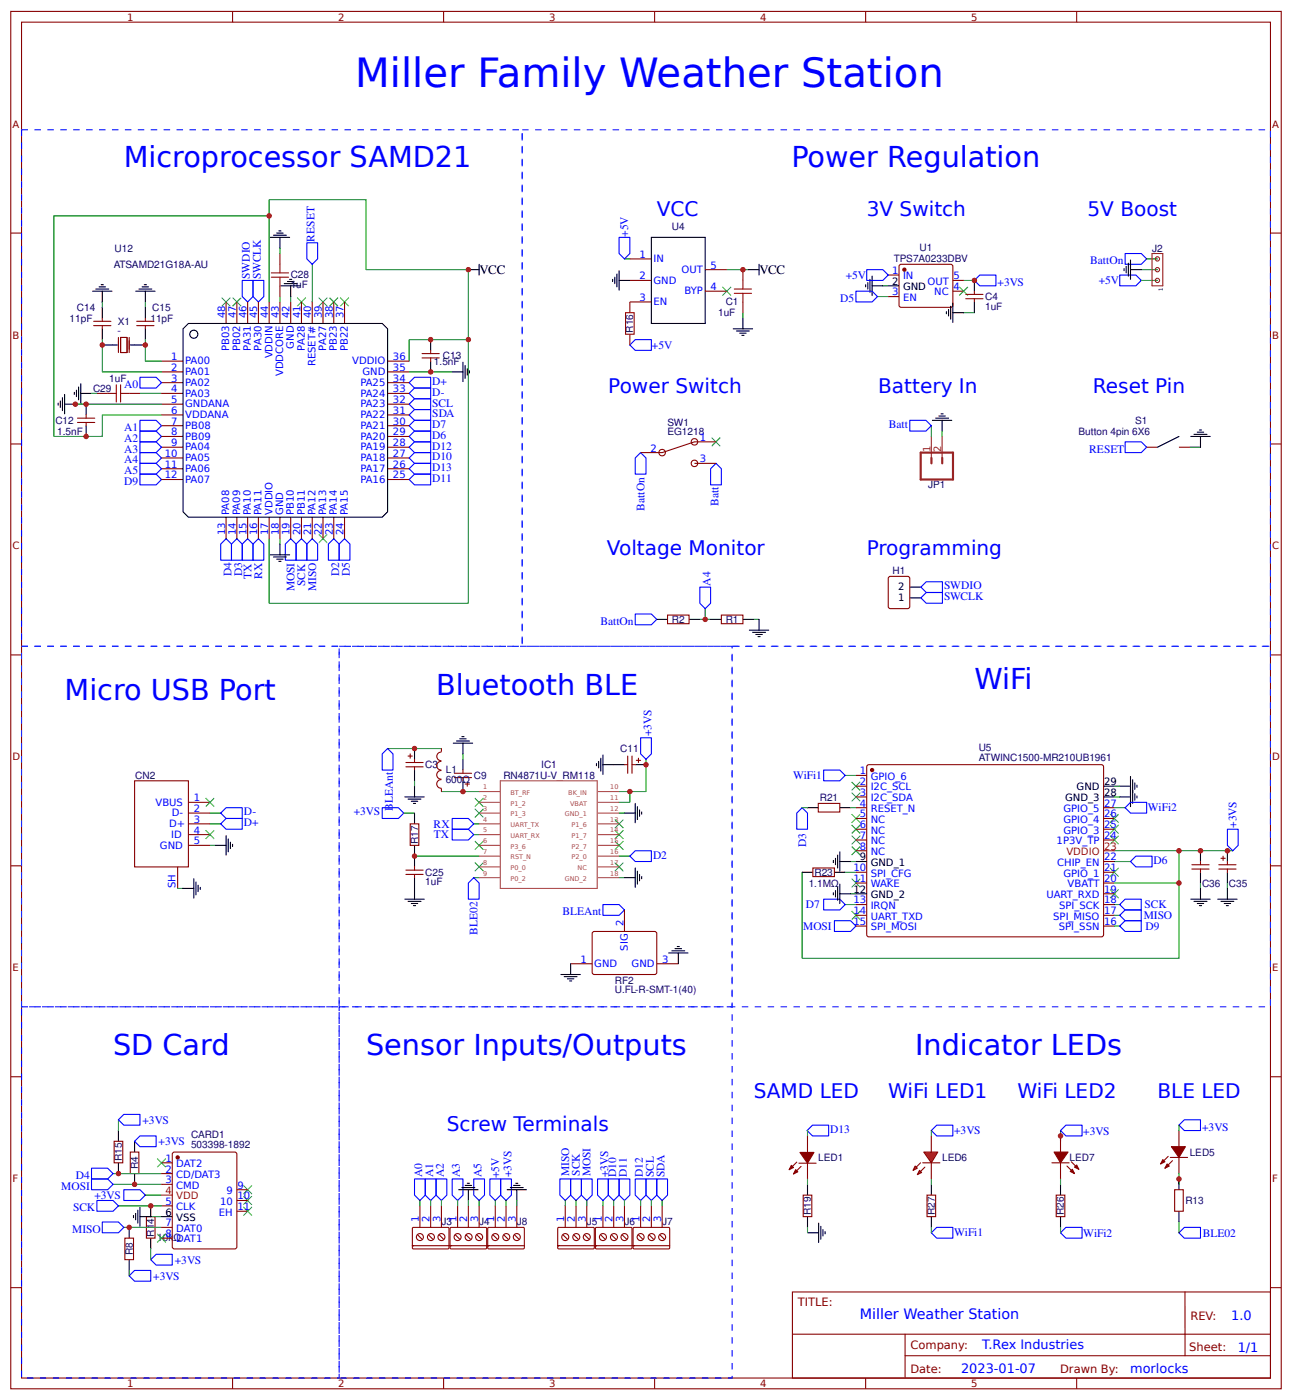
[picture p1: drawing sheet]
<svg xmlns="http://www.w3.org/2000/svg" width="317mm" height="344mm" viewBox="0 0 317 344" stroke-linecap="round" stroke-linejoin="round" font-family="sans-serif">
<g fill="none" stroke="#800" stroke-width=".26">
<path d="M2.6 2.8h312.3v338.7h-312.3zM5.3 5.5h306.9v333.3h-306.9zM57.1 2.8v2.7M109 2.8v2.7M160.9 2.8v2.7M212.7 2.8v2.7M264.6 2.8v2.7M2.6 57.3h2.7M312.2 57.3h2.7M23 79h4.3M25.1 78.2v.8M33.6 79h4.2"/>
<path d="M35.7 78.2v.8M55.6 74.2v5.3M58.2 74.2v5.3M60.9 74.2v5.3M63.5 74.2v5.3M66.1 74.2v5.3M68.8 62.3v2.7M68.8 70.3v2.6M68.8 74.2v5.3M71.4 74.2v5.3M74.1 74.2v5.3M76.7 74.2v5.3"/>
<path d="M79.4 74.2v5.3M82 74.2v5.3M84.7 74.2v5.3M154.8 63.7h5.3M154.8 69h5.3M160.1 74.2h-5.3v2.7M173.3 71.6h5.3M173.3 66.3h5.3M182.6 66.3v2.7M182.6 74.2v2.7M218.3 67.6h2.6M218.3 72.9h2.6"/>
<path d="M221 65.2l.5-.2 12.4 .1 .3 .4-.1 9.8-.5 .3-12.4-.1-.3-.5zM234.2 69h2.6M234.2 71.6h2.6M237.3 73.4h4.3M237.3 72.4h4.3M239.4 71.6v.8M239.4 73.4v.8M23 80.1h4.3M23.8 96.7h2.7M25.1 80.1v.8M29.1 83v3.7M29.6 83h1.6v3.7h-1.6z"/>
<path d="M31.7 83v3.7M31.7 96.7h2.7M33.6 80.1h4.2M35.7 80.1v.8M39.7 96.7h5.3M39.7 99.4h5.3M39.7 94.1h5.3M39.7 91.4h5.3M39.7 88.8h5.3M95.2 96.7h5.3M95.2 99.4h5.3M95.2 94.1h5.3"/>
<path d="M95.2 91.4h5.3M95.2 88.8h5.3M103.7 88h4.2M103.7 86.9h4.2M105.8 86.1v.8M105.8 88v.8M154.8 82.2v2.6M2.6 109.2h2.7M19 103.9h4.3M19 102.8h4.3M21.2 102v.8M21.2 103.9v.8"/>
<path d="M39.7 110h5.3M39.7 117.9h5.3M39.7 115.3h5.3M39.7 112.6h5.3M39.7 107.3h5.3M39.7 104.7h5.3M39.7 102h5.3M95.2 110h5.3M95.2 117.9h5.3M95.2 115.3h5.3M95.2 112.6h5.3M95.2 107.3h5.3"/>
<path d="M95.2 104.7h5.3M95.2 102h5.3M170.7 113.9h5.2M175.9 108.6h-5.2l-8 2.7h-5.3M281.8 110h2.6M289.7 110h2.7M312.2 109.2h2.7M55.6 127.2v5.3M58.2 127.2v5.3M60.9 127.2v5.3M63.5 127.2v5.3M66.1 127.2v5.3"/>
<path d="M68.8 127.2v5.3M71.4 127.2v5.3M74.1 127.2v5.3M76.7 127.2v5.3M79.4 127.2v5.3M82 127.2v5.3M84.7 127.2v5.3M218.4 142l.4-.3h4.2l.5 .3 .1 7.1-.3 .5h-4.5l-.4-.2zM2.6 161h2.7M312.2 161h2.7M33.1 192h13.2v21.1h-13.2zM46.3 197.3h5.3"/>
<path d="M46.3 199.9h5.3M99.7 187.5h4.3M99.7 188.5h4.3M100.3 185.9h1M100.8 185.4v1M101.9 186.7v.8M101.9 188.5v.8M111.7 191.2h4.2M111.7 190.1h4.2M113.8 189.3v.8M113.8 191.2v.8M114.3 192.8h1.1"/>
<path d="M114.8 192.2v1.1M153.5 188h.8M154.3 185.9v4.2M155.3 185.9v4.2M155.3 188h.8M156.4 187h1M156.9 186.4v1.1M201.1 197.5h5.3v2.2h-5.3zM210.3 190.7h2.7M210.3 193.3h2.7M210.3 196h2.7M210.3 198.6h2.7"/>
<path d="M213.3 188.1h57.6l.3 .4-.1 41.6-.4 .2h-57.4l-.3-.5v-41.3zM271.2 198.6h2.6M2.6 212.9h2.7M43.7 213.1v5.3M46.3 207.9h5.3M46.3 202.6h5.3M46.3 205.2h5.3M99.7 215h4.3M99.7 213.9h4.3M100.8 202.6h2.1v5.3h-2.1zM101.9 213.1v.8M101.9 215v.8"/>
<path d="M199.8 213.4h5.3v2.1h-5.3zM210.3 201.2h2.7M210.3 203.9h2.7M210.3 206.5h2.7M210.3 209.2h2.7M210.3 214.5h2.7M210.3 217.1h2.7M271.2 201.2h2.6M271.2 203.9h2.6M271.2 206.5h2.6M271.2 214.5h2.6M271.2 217.1h2.6"/>
<path d="M271.2 219.8h2.6M271.2 211.8h2.6M292.9 213.7h4.2M292.9 212.6h4.2M295 211.8v.8M295 213.7v.8M299.5 213.7h4.2M299.5 212.6h4.2M300 211h1.1M300.6 210.5v1.1M301.6 211.8v.8M301.6 213.7v.8"/>
<path d="M312.2 212.9h2.7M140.2 237h5.3M145.8 229.1h15.3l.3 .5-.1 9.7-.4 .3-15.1-.1-.3-.4v-9.5zM153.5 223.7v5.3M161.4 237h5.3M210.3 222.4h2.7M210.3 225.1h2.7M210.3 227.7h2.7M271.2 222.4h2.6M271.2 225.1h2.6M271.2 227.7h2.6M2.6 264.7h2.7"/>
<path d="M198.4 279.3v4M312.2 264.7h2.7M28 280.6h2.2v5.3h-2.2zM32 283.3h2.1v5.3h-2.1zM36 299.1h2.1v5.3h-2.1zM39.7 285.9h2.6M39.7 288.6h2.6M39.7 291.2h2.6M39.7 296.5h2.6M42.6 283.3h15.1l.4 .2 .1 23-.3 .5-15 .1-.5-.3-.1-23zM58.2 292.5h2.7M58.2 295.2h2.7"/>
<path d="M58.2 297.8h2.7M103.2 296.5v5.3M105.8 296.5v5.3M108.5 296.5v5.3M112.4 296.5v5.3M115.1 296.5v5.3M117.7 296.5v5.3M121.7 296.5v5.3M124.4 296.5v5.3M127 296.5v5.3M138.9 296.5v5.3M141.6 296.5v5.3"/>
<path d="M144.2 296.5v5.3M148.2 296.5v5.3M150.8 296.5v5.3M153.5 296.5v5.3M157.4 296.5v5.3M160.1 296.5v5.3M162.7 296.5v5.3M195.8 285.7l-1.9 1.9M196.3 286h4.3M196.8 286.8l-1.8 1.8M197.4 293.8h2.1v5.3h-2.1zM198.4 285.9v4"/>
<path d="M2.6 316.6h2.7M30.7 304.4h2.1v5.3h-2.1zM39.7 301.8h2.6M39.7 304.4h2.6M101.3 306.3h9M101.4 301.9l.2-.1h8.6l.1 .2v4.9l-.2 .2-8.6-.1-.2-.2zM102.7 303.6l1 1.1M105.3 303.6l1.1 1.1M107.9 303.6l1.1 1.1M110.6 306.3h9M110.7 301.8h8.8l.1 .2v4.9l-.3 .2-8.6-.1-.1-.2v-4.8zM111.9 303.6l1.1 1.1"/>
<path d="M114.6 303.6l1 1.1M117.2 303.6l1.1 1.1M119.9 306.3h9M119.9 301.9l.2-.1h8.6l.2 .2-.1 4.9-.2 .2-8.6-.1-.1-.2zM121.2 303.6l1 1.1M123.8 303.6l1.1 1.1M126.5 303.6l1 1.1M137.1 306.3h8.9M137.1 301.9l.2-.1h8.6l.1 .2v4.9l-.2 .2-8.6-.1-.1-.2zM138.4 303.6l1 1.1M141 303.6l1.1 1.1M143.7 303.6l1 1.1"/>
<path d="M146.3 306.3h9M146.4 301.8h8.8l.1 .2v4.9l-.3 .2-8.6-.1-.1-.2v-4.8zM147.6 303.6l1.1 1.1M150.3 303.6l1 1.1M152.9 303.6l1.1 1.1M155.6 306.3h9M155.6 301.9l.2-.1h8.6l.2 .2-.1 4.9-.2 .2-8.6-.1-.1-.2zM156.9 303.6l1.1 1.1M159.5 303.6l1.1 1.1M162.2 303.6l1 1.1M194.7 317.7h117.5v21.1h-117.5zM291.2 317.7v15.6"/>
<path d="M312.2 316.6h2.7M57.1 338.8v2.7M109 338.8v2.7M160.9 338.8v2.7M194.8 328h117.3M212.7 338.8v2.7M222.4 333.3h89.7M222.4 328v10.6M264.6 338.8v2.7"/>
<circle cx="162.7" cy="111.3" r=".8"/>
<circle cx="170.7" cy="113.9" r=".8"/>
<circle cx="170.7" cy="108.6" r=".8"/>
<circle cx="103.2" cy="304.2" r=".86"/>
<circle cx="105.9" cy="304.2" r=".86"/>
<circle cx="108.5" cy="304.2" r=".86"/>
<circle cx="112.4" cy="304.2" r=".86"/>
<circle cx="115.2" cy="304.2" r=".86"/>
<circle cx="117.7" cy="304.2" r=".86"/>
<circle cx="121.7" cy="304.2" r=".86"/>
<circle cx="124.4" cy="304.2" r=".86"/>
<circle cx="127" cy="304.2" r=".86"/>
<circle cx="138.9" cy="304.2" r=".86"/>
<circle cx="141.6" cy="304.2" r=".86"/>
<circle cx="144.2" cy="304.2" r=".86"/>
<circle cx="148.2" cy="304.2" r=".86"/>
<circle cx="150.9" cy="304.2" r=".86"/>
<circle cx="153.5" cy="304.2" r=".86"/>
<circle cx="157.4" cy="304.2" r=".86"/>
<circle cx="160.1" cy="304.2" r=".86"/>
<circle cx="162.7" cy="304.2" r=".86"/>
</g>
<g fill="none" stroke="#080" stroke-width=".26">
<path d="M66.1 53.1h-52.9v54.2h11.9v-5.3h14.6M25.1 74.2v1.4M35.7 74.2v1.4M66.1 74.2v-25.1h23.9v17.2h25.1v82h-49v-15.8M68.8 61v1.3M68.8 72.9v1.3M71.4 72.9v1.3M76.7 65v9.2M153.5 63.7h1.3M178.6 66.3h5.3M182.6 76.9v1.3M215.6 72.9h2.7"/>
<path d="M217 70.3h1.3M236.8 76.9h2.6M236.8 69h2.6M280.5 66.3h3.9M280.5 69h3.9M281.8 63.7h2.6M18.5 99.4h21.2M22.5 96.7h1.3M25.1 83.5v7.9h14.6M34.4 96.7h5.3M35.7 83.5v5.3h4M100.5 91.4h10.6"/>
<path d="M115.1 83.5h-14.6v5.3M228.9 104.7v2.6M231.5 106v1.3M292.4 110h2.6M68.8 132.5v1.3M172 152.3h2.6M173.3 149.6v2.7M185.2 152.3h1.3M51.6 199.9h2.6M95.2 184h13.3M99.2 199.9h2.7M101.9 192v1.3"/>
<path d="M108.5 194.6h9.2M113.8 185.4v1.3M152.1 194.6h2.7v2.7h-2.7M152.1 199.9h1.4M158.7 186.7v7.9h-3.9M197.1 198.6h1.3M207.7 190.7h2.6M209 198.6h1.3M273.8 196h1.4M273.8 193.3h1.4M273.8 198.6h2.7M43.7 218.4h1.3"/>
<path d="M51.6 207.9h1.3M51.6 202.6h2.6M101.9 210.5h15.8M116.4 202.6h1.3M116.4 215.8h1.3M116.4 205.2h1.3M152.1 215.8h1.4M152.1 210.5h2.7M207.7 214.5h2.6M209 219.8h1.3M209 211.8h1.3M273.8 209.2h15.9v26.4h-92.6v-21.1"/>
<path d="M273.8 217.1h15.9M273.8 211.8h4M289.7 209.2h13.2M295 217.1v1.3M301.6 217.1v1.3M207.7 222.4h2.6M273.8 222.4h1.4M273.8 225.1h1.4M273.8 227.7h1.4M29.1 275.3v2.7M27.8 288.6h11.9M27.8 291.2h11.9"/>
<path d="M29.1 296.5h10.6M35.7 293.8h4M37 299.1h2.7M103.2 295.2v1.3M105.8 295.2v1.3M108.5 295.2v1.3M112.4 295.2v1.3M115.1 295.2v1.3M117.7 295.2v1.3M121.7 295.2v1.3M124.4 295.2v1.3M127 295.2v1.3"/>
<path d="M138.9 295.2v1.3M141.6 295.2v1.3M144.2 295.2v1.3M148.2 295.2v1.3M150.8 295.2v1.3M153.5 295.2v1.3M157.4 295.2v1.3M160.1 295.2v1.3M162.7 295.2v1.3M30.4 301.8h9.3M31.7 312.4v1.3M37 307.1v2.6"/>
</g>
<g fill="none" stroke="#000" stroke-width=".26">
<path d="M66.4 58.4h4.8M67.2 57.8h3.2M68 57.3h1.6M68.5 56.8h.6M68.8 58.4v2.6M160.1 58.4h13.2v21.1h-13.2zM22.8 71.6h4.7M23.5 71.1h3.2M24.3 70.5h1.6M24.9 70h.5M25.1 71.6v2.6M25.1 75.6v2.6"/>
<path d="M33.3 71.6h4.8M34.1 71.1h3.2M34.9 70.5h1.6M35.5 70h.5M35.7 71.6v2.6M35.7 75.6v2.6M46.3 79.5h47.6l1.3 1.4v44.9l-1.3 1.4h-47.6l-1.3-1.4v-44.9zM69.1 70.3h4.7M69.8 69.7h3.2M70.6 69.2h1.6M71.2 68.7h.5M71.4 70.3v2.6"/>
<path d="M115.1 66.3h2.6M117.7 65v2.6M150.5 68.7v.5M151.1 68.2v1.5M151.6 67.4v3.1M152.1 69h2.7M152.1 66.6v4.7M182.6 78.2v2.7M183.9 66.3h2.6M186.5 65v2.6M212.7 70v.5M213.3 69.5v1.6"/>
<path d="M213.8 68.7v3.2M214.3 70.3h2.7M214.3 67.9v4.8M218.3 70.3h2.6M232.6 76.6v.6M233.1 76.1v1.6M233.6 75.3v3.2M234.2 76.9h2.6M234.2 74.5v4.8M239.4 69v2.6M239.4 74.2v2.7M276.2 66v.6"/>
<path d="M276.8 65.5v1.6M277.3 64.7v3.2M277.8 66.3h2.7M277.8 63.9v4.8M14.3 99.1v.5M14.8 98.6v1.6M15.3 97.8v3.2M15.9 99.4h2.6M15.9 97v4.8M18.3 96.5v.5M18.8 95.9v1.6M19.3 95.1v3.2"/>
<path d="M19.8 96.7h2.7M19.8 94.4v4.7M21.2 99.4v2.6M25.1 80.9v2.6M25.1 84.8h3.7M32 84.8h3.7M35.7 80.9v2.6M105.8 83.5v2.6M105.8 88.8v2.6M111.1 91.4h2.7M113.8 89.1v4.7M114.3 89.9v3.1"/>
<path d="M114.8 90.6v1.6M115.4 91.2v.5M180.2 80.9h4.7M181 81.4h3.1M181.8 81.9h1.6M182.3 82.4h.5M21.2 104.7v2.6M229.1 103.3h4.8M229.9 102.8h3.2M230.7 102.3h1.6M231.2 101.8h.6M231.5 103.3v2.7"/>
<path d="M289.7 107.3l-5.3 2.7M292.6 107.3h4.8M293.4 106.8h3.2M294.2 106.3h1.6M294.7 105.7h.6M295 107.3v2.7M66.4 136.4h4.8M67.2 136.9h3.2M68 137.5h1.6M68.5 138h.6M68.8 133.8v2.6M184.1 154.9h4.8"/>
<path d="M184.9 155.5h3.2M185.7 156h1.6M186.3 156.5h.5M186.5 152.3v2.6M223.6 147h2.6M223.6 144.4h2.6M99.5 196h4.7M100.3 196.5h3.2M101.1 197h1.6M101.6 197.5h.5M101.9 184v2.7M101.9 189.3v2.7"/>
<path d="M101.9 193.3v2.7M101.9 199.9v2.7M111.4 182.7h4.8M112.2 182.2h3.2M113 181.7h1.6M113.5 181.1h.5M113.8 182.7v2.7M113.8 186.7v2.6M113.8 192v2.6M146.6 187.7v.6M147.1 187.2v1.6M147.6 186.4v3.2"/>
<path d="M148.2 188h5.3M148.2 185.6v4.8M153.5 199.9h2.6M156.1 188h2.6M156.1 197.5v4.8M156.6 198.3v3.2M157.2 199.1v1.6M157.7 199.7v.5M198.4 198.6h2.7M206.4 198.6h2.6M271.2 196h2.6M271.2 193.3h2.6"/>
<path d="M275.2 196h2.6M275.2 193.3h2.6M277.8 190.9v7.4M278.3 191.7v5.8M278.9 192.5v1.6M278.9 195.2v1.5M279.4 193v.6M279.4 195.7v.5M45 218.4h2.6M47.6 216.1v4.7M48.2 216.9v3.1M48.7 217.6v1.6"/>
<path d="M49.2 218.2v.5M52.9 207.9h2.7M55.6 205.5v4.7M56.1 206.3v3.1M56.6 207.1v1.6M57.1 207.6v.5M101.9 207.9v5.2M101.9 215.8v5.3M153.5 215.8h2.6M156.1 213.4v4.8M156.6 214.2v3.2M157.2 215v1.6"/>
<path d="M157.7 215.5v.6M197.1 214.5h2.7M204.8 211.6v.5M204.8 219.5v.5M205.1 214.5h2.6M205.3 211v1.6M205.3 219v1.6M205.8 210.2v3.2M205.8 218.2v3.2M206.4 219.8h2.6M206.4 209.4v4.8M206.4 217.4v4.7"/>
<path d="M206.4 211.8h2.6M210.3 219.8h2.7M210.3 211.8h2.7M295 209.2v2.6M295 214.5v2.6M295 218.4v2.7M301.6 209.2v2.6M301.6 214.5v2.6M301.6 218.4v2.7M99.5 221.1h4.7M100.3 221.6h3.2M101.1 222.1h1.6"/>
<path d="M101.6 222.7h.5M137.8 239.6h4.8M140.2 237v2.6M164.3 234.3h4.8M165.1 233.8h3.2M165.9 233.3h1.6M166.4 232.7h.6M166.7 234.3v2.7M292.6 221.1h4.8M293.4 221.6h3.2M294.2 222.1h1.6M294.7 222.7h.6"/>
<path d="M299.2 221.1h4.8M300 221.6h3.2M300.8 222.1h1.6M301.4 222.7h.5M138.6 240.1h3.2M139.4 240.7h1.6M140 241.2h.5M29.1 278v2.6M29.1 285.9v2.7M32.8 298.9v.5M33.1 280.6v2.7M33.1 288.6v2.6"/>
<path d="M33.3 298.3v1.6M33.9 297.6v3.1M34.4 296.8v4.7M37 296.5v2.6h-2.6M39.7 299.1h2.6M112.7 292.5h4.8M113.5 292h3.2M114.3 291.5h1.6M114.8 290.9h.6M115.1 292.5v2.7M124.6 292.5h4.8M125.4 292h3.2"/>
<path d="M126.2 291.5h1.6M126.7 290.9h.6M127 292.5v2.7M198.4 291.2v2.6M198.4 299.1v2.7M31.7 301.8v2.6M31.7 309.7v2.7M37 304.4v2.7M198.5 303.1h2.7M201.2 300.7v4.8M201.7 301.5v3.2M202.2 302.3v1.6"/>
<path d="M202.8 302.8v.6"/>
<circle cx="47.6" cy="82.2" r=".99"/>
</g>
<g fill="none" stroke="#00f" stroke-width=".26">
<path d="M75.4 59.7h2.7v4l-1.4 1.3-1.3-1.3zM152.1 58.4h2.7v3.9l-1.3 1.4-1.4-1.4zM59.5 69h2.7v3.9l-1.3 1.3-1.4-1.3zM62.2 69h2.6v3.9l-1.3 1.3-1.3-1.3zM210.3 71.6h4l1.3 1.3-1.3 1.3h-4zM213 66.3h4l1.3 1.3-1.3 1.4h-4zM240.8 67.6h3.9v2.7h-3.9l-1.4-1.3zM275.2 67.6h3.9l1.4 1.4-1.4 1.3h-3.9zM276.5 62.3h4l1.3 1.4-1.3 1.3h-4zM34.4 92.8h4l1.3 1.3-1.3 1.3h-4zM100.5 94.1l1.4-1.3h3.9v2.6h-3.9zM100.5 96.7l1.4-1.3h3.9v2.7h-3.9z"/>
<path d="M100.5 99.4l1.4-1.3h3.9v2.6h-3.9zM156.1 83.5h4v2.6h-4l-1.3-1.3zM34.4 106h4l1.3 1.3-1.3 1.3h-4zM34.4 103.3h4l1.3 1.4-1.3 1.3h-4zM34.4 116.6h4l1.3 1.3-1.3 1.3h-4zM34.4 111.3h4l1.3 1.3-1.3 1.3h-4zM34.4 108.6h4l1.3 1.4-1.3 1.3h-4zM34.4 113.9h4l1.3 1.4-1.3 1.3h-4zM100.5 104.7l1.4-1.4h3.9v2.7h-3.9zM100.5 115.3l1.4-1.4h3.9v2.7h-3.9zM100.5 102l1.4-1.3h3.9v2.6h-3.9zM100.5 107.3l1.4-1.3h3.9v2.6h-3.9z"/>
<path d="M100.5 110l1.4-1.4h3.9v2.7h-3.9zM100.5 112.6l1.4-1.3h3.9v2.6h-3.9zM100.5 117.9l1.4-1.3h3.9v2.6h-3.9zM156.1 112.6l1.3-1.3 1.3 1.3v4h-2.6zM174.6 115.3l1.3-1.4 1.4 1.4v3.9h-2.7zM223.6 103.3h3.9l1.4 1.4-1.4 1.3h-3.9zM276.5 108.6h4l1.3 1.4-1.3 1.3h-4zM55.6 132.5l1.3 1.3v3.9h-2.7v-3.9zM58.2 132.5l1.3 1.3v3.9h-2.6v-3.9zM60.9 132.5l1.3 1.3v3.9h-2.7v-3.9zM63.5 132.5l1.3 1.3v3.9h-2.6v-3.9zM71.4 132.5l1.4 1.3v3.9h-2.7v-3.9z"/>
<path d="M74.1 132.5l1.3 1.3v3.9h-2.6v-3.9zM76.7 132.5l1.4 1.3v3.9h-2.7v-3.9zM82 132.5l1.3 1.3v3.9h-2.6v-3.9zM83.3 133.8l1.4-1.3 1.3 1.3v3.9h-2.7zM156.1 151h4l1.3 1.3-1.3 1.3h-4zM172 144.4h2.6v3.9l-1.3 1.3-1.3-1.3zM226.3 147l1.3-1.3h4v2.6h-4zM227.6 143h4v2.7h-4l-1.3-1.3zM54.2 199.9l1.4-1.3h3.9v2.6h-3.9zM93.9 198.6h4l1.3 1.3-1.3 1.3h-4zM95.2 184l1.4 1.4v3.9h-2.7v-3.9zM157.4 181.4h2.7v4l-1.4 1.3-1.3-1.3z"/>
<path d="M197.1 198.6l1.3 1.3v4h-2.6v-4zM54.2 202.6l1.4-1.4h3.9v2.7h-3.9zM111.1 203.9h4l1.3 1.3-1.3 1.3h-4zM111.1 201.2h4l1.3 1.4-1.3 1.3h-4zM115.1 217.1l1.3-1.3 1.3 1.3v4h-2.6zM154.8 210.5l1.3-1.3h4v2.6h-4zM277.8 211.8l1.3-1.3h4v2.6h-4zM301.6 203.9h2.7v4l-1.4 1.3-1.3-1.3zM148.2 222.4h3.9l1.4 1.3-1.4 1.4h-3.9zM202.4 221.1h4l1.3 1.3-1.3 1.3h-4zM205.1 226.4h3.9l1.3 1.3-1.3 1.3h-3.9zM275.2 227.7l1.3-1.3h4v2.6h-4z"/>
<path d="M275.2 222.4l1.3-1.3h4v2.6h-4zM275.2 225.1l1.3-1.4h4v2.7h-4zM30.4 274h4v2.6h-4l-1.3-1.3zM34.4 279.3h4v2.6h-4l-1.3-1.3zM199.7 276.6h3.9v2.7h-3.9l-1.4-1.3zM230.2 276.6h4v2.7h-4l-1.3-1.3zM22.5 289.9h4l1.3 1.3-1.3 1.3h-4zM22.5 287.2h4l1.3 1.4-1.3 1.3h-4zM23.8 295.2h4l1.3 1.3-1.3 1.3h-4zM30.4 292.5h4l1.3 1.3-1.3 1.4h-4zM101.9 289.9h2.6v3.9l-1.3 1.4-1.3-1.4zM104.5 289.9h2.7v3.9l-1.4 1.4-1.3-1.4z"/>
<path d="M107.2 289.9h2.6v3.9l-1.3 1.4-1.3-1.4zM111.1 289.9h2.7v3.9l-1.4 1.4-1.3-1.4zM116.4 289.9h2.7v3.9l-1.4 1.4-1.3-1.4zM120.4 289.9h2.6v3.9l-1.3 1.4-1.3-1.4zM123 289.9h2.7v3.9l-1.3 1.4-1.4-1.4zM137.6 289.9h2.6v3.9l-1.3 1.4-1.3-1.4zM140.2 289.9h2.7v3.9l-1.3 1.4-1.4-1.4zM142.9 289.9h2.6v3.9l-1.3 1.4-1.3-1.4zM146.8 289.9h2.7v3.9l-1.3 1.4-1.4-1.4zM149.5 289.9h2.6v3.9l-1.3 1.4-1.3-1.4zM152.1 289.9h2.7v3.9l-1.3 1.4-1.4-1.4zM156.1 289.9h2.6v3.9l-1.3 1.4-1.3-1.4z"/>
<path d="M158.7 289.9h2.7v3.9l-1.3 1.4-1.4-1.4zM161.4 289.9h2.6v3.9l-1.3 1.4-1.3-1.4zM25.1 300.5h4l1.3 1.3-1.3 1.3h-4zM33.1 312.4h3.9v2.6h-3.9l-1.4-1.3zM38.4 308.4h3.9v2.6h-3.9l-1.4-1.3z"/>
</g>
<g fill="none" stroke="#a00000" stroke-width=".26">
<path d="M66.7 68.2h4.2M66.7 67.1h4.2M68.8 65v2.1M68.8 68.2v2.1M153.7 76.9h2.1v5.3h-2.1zM180.4 71.1h4.3M180.4 72.1h4.3M182.6 69v2.1M182.6 72.1v2.1M26.5 96.7h2.1M28.6 94.6v4.2M29.6 94.6v4.2"/>
<path d="M29.6 96.7h2.1"/>
</g>
<g fill="#000" stroke="#3c3" stroke-width=".26">
<path d="M54.5 73.2l2.1 2.1zM56.6 73.2l-2.1 2.1z"/>
<path d="M57.1 73.2l2.2 2.1zM59.3 73.2l-2.2 2.1z"/>
<path d="M73 73.2l2.1 2.1zM75.1 73.2l-2.1 2.1z"/>
<path d="M78.3 73.2l2.1 2.1zM80.4 73.2l-2.1 2.1z"/>
<path d="M81 73.2l2.1 2.1zM83.1 73.2l-2.1 2.1z"/>
<path d="M83.6 73.2l2.1 2.1zM85.7 73.2l-2.1 2.1z"/>
<path d="M177.5 70.5l2.2 2.2zM179.7 70.5l-2.2 2.2z"/>
<path d="M235.7 70.5l2.2 2.2zM237.9 70.5l-2.2 2.2z"/>
<path d="M174.9 107.6l2.1 2.1zM177 107.6l-2.1 2.1z"/>
<path d="M78.3 131.4l2.1 2.1zM80.4 131.4l-2.1 2.1z"/>
<path d="M50.5 196.2l2.2 2.1zM52.7 196.2l-2.2 2.1z"/>
<path d="M116.7 196.2l2.1 2.1zM118.8 196.2l-2.1 2.1z"/>
<path d="M116.7 198.9l2.1 2.1zM118.8 198.9l-2.1 2.1z"/>
<path d="M209.3 194.9l2.1 2.1zM211.4 194.9l-2.1 2.1z"/>
<path d="M209.3 192.2l2.1 2.2zM211.4 192.2l-2.1 2.2z"/>
<path d="M50.5 204.2l2.2 2.1zM52.7 204.2l-2.2 2.1z"/>
<path d="M116.7 206.8l2.1 2.1zM118.8 206.8l-2.1 2.1z"/>
<path d="M116.7 212.1l2.1 2.1zM118.8 212.1l-2.1 2.1z"/>
<path d="M151.1 212.1l2.1 2.1zM153.2 212.1l-2.1 2.1z"/>
<path d="M151.1 206.8l2.1 2.1zM153.2 206.8l-2.1 2.1z"/>
<path d="M151.1 204.2l2.1 2.1zM153.2 204.2l-2.1 2.1z"/>
<path d="M151.1 201.5l2.1 2.1zM153.2 201.5l-2.1 2.1z"/>
<path d="M209.3 216.1l2.1 2.1zM211.4 216.1l-2.1 2.1z"/>
<path d="M209.3 208.1l2.1 2.1zM211.4 208.1l-2.1 2.1z"/>
<path d="M209.3 205.5l2.1 2.1zM209.3 207.6l2.1-2.1z"/>
<path d="M209.3 202.8l2.1 2.1zM211.4 202.8l-2.1 2.1z"/>
<path d="M209.3 200.2l2.1 2.1zM211.4 200.2l-2.1 2.1z"/>
<path d="M272.8 218.7l2.1 2.1zM274.9 218.7l-2.1 2.1z"/>
<path d="M272.8 213.4l2.1 2.1zM274.9 213.4l-2.1 2.1z"/>
<path d="M272.8 205.5l2.1 2.1zM274.9 205.5l-2.1 2.1z"/>
<path d="M272.8 202.8l2.1 2.1zM274.9 202.8l-2.1 2.1z"/>
<path d="M272.8 200.2l2.1 2.1zM274.9 200.2l-2.1 2.1z"/>
<path d="M209.3 224l2.1 2.1zM211.4 224l-2.1 2.1z"/>
<path d="M38.6 284.9l2.1 2.1zM40.7 284.9l-2.1 2.1z"/>
<path d="M59.8 296.8l2.1 2.1zM61.9 296.8l-2.1 2.1z"/>
<path d="M59.8 294.1l2.1 2.1zM61.9 294.1l-2.1 2.1z"/>
<path d="M59.8 291.5l2.1 2.1zM61.9 291.5l-2.1 2.1z"/>
<path d="M38.6 303.4l2.1 2.1zM40.7 303.4l-2.1 2.1z"/>
</g>
<g fill="#800" stroke="#800" stroke-width=".26">
<path d="M195.5 287.6l.6 .5-1.1 .5z"/>
<path d="M194.5 286.5l.5 .6-1.1 .5z"/>
<path d="M196.6 283.4h3.4l-1.6 2.6z"/>
<circle cx="222.2" cy="66.3" r=".4"/>
<circle cx="214.3" cy="189.3" r=".4"/>
<circle cx="43.7" cy="284.6" r=".4"/>
</g>
<path d="M226.3 111.3h7.9v6.6h-7.9zM228.9 112.6v1.3M231.5 112.6v1.3" fill="none" stroke="#8d2323" stroke-width=".53"/>
<g fill="none" stroke="#8d2323" stroke-width=".26">
<path d="M283.1 62.3h2.7v8h-2.7zM228.9 107.3v5.3M231.5 107.3v5.3"/>
<circle cx="284.4" cy="69" r=".53"/>
<circle cx="284.4" cy="66.3" r=".53"/>
<circle cx="284.4" cy="63.7" r=".53"/>
</g>
<g fill="none" stroke="#a54b4b" stroke-width=".26">
<path d="M117.7 194.6h5.2M117.7 197.3h5.2M117.7 199.9h5.2M122.9 192h23.9v26.4h-23.9zM146.9 194.6h5.2M146.9 197.3h5.2M146.9 199.9h5.2M117.7 202.6h5.2M117.7 205.2h5.2M117.7 207.9h5.2M117.7 210.5h5.2M117.7 213.1h5.2"/>
<path d="M117.7 215.8h5.2M146.9 202.6h5.2M146.9 205.2h5.2M146.9 207.9h5.2M146.9 210.5h5.2M146.9 213.1h5.2M146.9 215.8h5.2"/>
</g>
<path d="M271.2 209.2h2.6M39.7 293.8h2.6" fill="none" stroke="#f00" stroke-width=".26"/>
<path d="M5.3 31.9h123v127h-123zM5.3 247.5h78v91.3h-78zM83.3 247.5h96.6v91.3h-96.6z" fill="none" stroke="#00f" stroke-width=".26" stroke-dasharray="1.6 1.6" stroke-linecap="butt"/>
<path d="M128.3 31.9h183.9v127h-183.9zM5.3 158.9h78v88.6h-78zM83.3 158.9h96.6v88.6h-96.6zM179.9 158.9h132.3v88.6h-132.3z" fill="none" stroke="#03f" stroke-width=".26" stroke-dasharray="1.6 1.6" stroke-linecap="butt"/>
<path d="M227 283.3h3.5l-1.6 2.6z" fill="#f00" stroke="#800" stroke-width=".26"/>
<path d="M226.7 285.9h4.3" fill="none" stroke="#800" stroke-width=".26"/>
<g fill="#800" stroke="#800" stroke-width=".26">
<path d="M226.2 285.9l-1 1.1z"/>
<path d="M227.3 287l-1.1 1z"/>
</g>
<g fill="#f00" stroke="#800" stroke-width=".26">
<path d="M224.9 286.7l.5 .5-1 .6z"/>
<path d="M226 287.8l.5 .5-1.1 .5z"/>
</g>
<g fill="none" stroke="#800" stroke-width=".26">
<path d="M164 151.2h5.3v2.2h-5.3zM177.3 151.2h5.3v2.2h-5.3zM108.5 189.5a1.06 1.06 0 0 0-1.2 1 1.06 1.06 0 0 0 1.2 1.1M108.5 187.2a1.06 1.06 0 0 0-1.2 1.1 1.06 1.06 0 0 0 1.2 1M108.5 191.7a1.06 1.06 0 0 0-1.2 1 1.06 1.06 0 0 0 1.2 1.1M108.5 184.9a1.06 1.06 0 0 0-1.2 1.1 1.06 1.06 0 0 0 1.2 1M108.5 184v.8M108.5 193.8v.8M228.9 279.3v4M260.6 279.3v4M289.7 278v3.9M227.8 293.8h2.1v5.3h-2.1z"/>
<path d="M228.9 285.9v4M258.5 285.9h4.2M259.6 293.8h2.1v5.3h-2.1zM260.6 285.9v4M262.2 286.7l1.9 1.9M263.3 285.6l1.8 1.9M287.1 284.3l-1.9 1.9M287.6 284.6h4.2M288.1 285.4l-1.8 1.8M288.7 292.5h2.1v5.3h-2.1zM289.7 284.6v4"/>
</g>
<path d="M161.4 152.3h2.6M169.3 152.3h2.7M174.6 152.3h2.7M182.6 152.3h2.6M228.9 291.2v2.6M228.9 299.1v2.7M260.6 291.2v2.6M260.6 299.1v2.7M289.7 289.9v2.6M289.7 297.8v2.7" fill="none" stroke="#000" stroke-width=".26"/>
<path d="M202.4 189.3h4l1.3 1.4-1.3 1.3h-4zM277.8 197.3h4v2.6h-4l-1.3-1.3zM260.6 278l1.3-1.4h4v2.7h-4zM291 275.3h4v2.7h-4l-1.3-1.4zM228.9 303.1l1.3-1.3h4v2.6h-4zM260.6 303.1l1.3-1.3h4v2.6h-4zM291 301.8h4v2.6h-4l-1.3-1.3z" fill="none" stroke="#00f" stroke-width=".26"/>
<path d="M198.4 278v1.3M228.9 278v1.3M260.6 278v2.6M289.7 276.6v1.4M198.4 289.9v1.3M228.9 289.9v1.3M260.6 289.9v1.3M289.7 288.6v2.6M198.4 301.8v1.3M228.9 301.8v1.3M260.6 301.8v1.3M289.7 300.5v2.6" fill="none" stroke="#080" stroke-width=".26"/>
<g fill="#800" stroke="#800" stroke-width=".26">
<path d="M259 283.3h3.5l-1.9 2.6z"/>
<path d="M264.1 287l.5-.6 .5 1.1z"/>
<path d="M263.5 287.5l.6 1.1-1.1-.6z"/>
<path d="M287.9 281.9h3.4l-1.6 2.7z"/>
<path d="M285.8 285.1l.5 .5-1.1 .6z"/>
<path d="M286.8 286.2l.5 .5-1 .5z"/>
</g>
<g fill="#c00">
<circle cx="182.6" cy="66.3" r=".66"/>
<circle cx="18.5" cy="99.4" r=".66"/>
<circle cx="21.2" cy="99.4" r=".66"/>
<circle cx="21.2" cy="107.3" r=".66"/>
<circle cx="25.1" cy="84.8" r=".66"/>
<circle cx="35.7" cy="84.8" r=".66"/>
<circle cx="105.8" cy="83.5" r=".66"/>
<circle cx="115.1" cy="83.5" r=".66"/>
<circle cx="105.8" cy="91.4" r=".66"/>
<circle cx="239.4" cy="69" r=".66"/>
<circle cx="115.1" cy="66.3" r=".66"/>
<circle cx="66.1" cy="53.1" r=".66"/>
<circle cx="173.3" cy="152.3" r=".66"/>
<circle cx="101.9" cy="210.5" r=".66"/>
<circle cx="158.8" cy="188" r=".66"/>
<circle cx="154.8" cy="194.6" r=".66"/>
<circle cx="113.8" cy="194.6" r=".66"/>
<circle cx="295" cy="209.2" r=".66"/>
<circle cx="301.6" cy="209.2" r=".66"/>
<circle cx="289.7" cy="209.2" r=".66"/>
<circle cx="289.7" cy="217.1" r=".66"/>
<circle cx="101.9" cy="184" r=".66"/>
<circle cx="33.1" cy="291.2" r=".66"/>
<circle cx="29.1" cy="288.6" r=".66"/>
<circle cx="37" cy="296.5" r=".66"/>
<circle cx="31.8" cy="301.8" r=".66"/>
<circle cx="289.7" cy="289.9" r=".66"/>
<circle cx="260.6" cy="279.3" r=".66"/>
</g>
<text font-size="9.9" fill="#00f" x="87.3" y="21.3">Miller Family Weather Station</text>
<g font-size="7.1" fill="#00f">
<text x="30.4" y="41.2">Microprocessor SAMD21</text>
<text x="194.5" y="41.2">Power Regulation</text>
<text x="15.9" y="172.1">Micro USB Port</text>
<text x="107.2" y="170.8">Bluetooth BLE</text>
<text x="239.4" y="169.5">WiFi</text>
<text x="27.8" y="259.5">SD Card</text>
<text x="90" y="259.5">Sensor Inputs/Outputs</text>
<text x="224.9" y="259.5">Indicator LEDs</text>
</g>
<g font-size="4.9" fill="#00f">
<text x="161.4" y="53.1">VCC</text>
<text x="213" y="53.1">3V Switch</text>
<text x="267.2" y="53.1">5V Boost</text>
<text x="149.5" y="96.7">Power Switch</text>
<text x="215.8" y="96.7">Battery In</text>
<text x="268.6" y="96.7">Reset Pin</text>
<text x="149.1" y="136.4">Voltage Monitor</text>
<text x="213" y="136.4">Programming</text>
<text x="185.2" y="270">SAMD LED</text>
<text x="218.3" y="270">WiFi LED1</text>
<text x="250" y="270">WiFi LED2</text>
<text x="284.4" y="270">BLE LED</text>
<text x="109.8" y="278">Screw Terminals</text>
</g>
<text font-size="3.5" fill="#00f" x="211.3" y="324.4">Miller Weather Station</text>
<g font-size="3.2">
<text x="117.9" y="67.4">VCC</text>
<text x="186.7" y="67.4">VCC</text>
</g>
<g font-size="3.2" fill="#00f">
<text x="302.6" y="324.6">1.0</text>
<text x="241.4" y="331.8">T.Rex Industries</text>
<text x="304.2" y="332.3">1/1</text>
<text x="236.2" y="337.6">2023-01-07</text>
<text x="277.7" y="337.6">morlocks</text>
</g>
<g font-size="2.8" fill="#00f">
<text x="77.3" y="59.4" transform="rotate(-90 77.3 59.4)">RESET</text>
<text x="154.3" y="58.2" transform="rotate(-90 154.3 58.2)">+5V</text>
<text x="267.9" y="65">BattOn</text>
<text x="61.4" y="68.6" transform="rotate(-90 61.4 68.6)">SWDIO</text>
<text x="64.1" y="68.6" transform="rotate(-90 64.1 68.6)">SWCLK</text>
<text x="207.8" y="68.6">+5V</text>
<text x="245.1" y="70.3">+3VS</text>
<text x="270" y="69.9">+5V</text>
<text x="206.5" y="74.2">D5</text>
<text x="160.2" y="85.8">+5V</text>
<text x="30.5" y="95.4">A0</text>
<text x="106.2" y="94.7">D+</text>
<text x="106.2" y="97.3">D-</text>
<text x="106.2" y="100">SCL</text>
<text x="30.5" y="106">A1</text>
<text x="106.2" y="105.2">D7</text>
<text x="106.2" y="102.6">SDA</text>
<text x="106.2" y="107.9">D6</text>
<text x="218.5" y="105.2">Batt</text>
<text x="30.5" y="108.6">A2</text>
<text x="30.5" y="111.3">A3</text>
<text x="30.6" y="113.9">A4</text>
<text x="106.2" y="110.5">D12</text>
<text x="106.2" y="113.2">D10</text>
<text x="267.6" y="111.3">RESET</text>
<text x="30.6" y="119.2">D9</text>
<text x="30.6" y="116.6">A5</text>
<text x="106.2" y="115.8">D13</text>
<text x="106.2" y="118.5">D11</text>
<text x="158.4" y="125.5" transform="rotate(-90 158.4 125.5)">BattOn</text>
<text x="176.5" y="124.3" transform="rotate(-90 176.5 124.3)">Batt</text>
<text x="56.9" y="141.6" transform="rotate(-90 56.9 141.6)">D4</text>
<text x="59.5" y="141.6" transform="rotate(-90 59.5 141.6)">D3</text>
<text x="61.8" y="142.3" transform="rotate(-90 61.8 142.3)">TX</text>
<text x="64.4" y="142.3" transform="rotate(-90 64.4 142.3)">RX</text>
<text x="83.3" y="141.6" transform="rotate(-90 83.3 141.6)">D2</text>
<text x="86" y="141.6" transform="rotate(-90 86 141.6)">D5</text>
<text x="174.6" y="144" transform="rotate(-90 174.6 144)">A4</text>
<text x="72.4" y="145.4" transform="rotate(-90 72.4 145.4)">MOSI</text>
<text x="75" y="144.1" transform="rotate(-90 75 144.1)">SCK</text>
<text x="77.7" y="145.4" transform="rotate(-90 77.7 145.4)">MISO</text>
<text x="232" y="147.6">SWCLK</text>
<text x="232" y="144.9">SWDIO</text>
<text x="147.6" y="153.6">BattOn</text>
<text x="160.1" y="181" transform="rotate(-90 160.1 181)">+3VS</text>
<text x="194.9" y="191.6">WiFi1</text>
<text x="59.9" y="200.5">D-</text>
<text x="59.9" y="203.1">D+</text>
<text x="86.9" y="200.5">+3VS</text>
<text x="96.6" y="199.3" transform="rotate(-90 96.6 199.3)">BLEAnt</text>
<text x="106.5" y="203.5">RX</text>
<text x="282.1" y="199.5">WiFi2</text>
<text x="303.8" y="203.6" transform="rotate(-90 303.8 203.6)">+3VS</text>
<text x="106.6" y="206.2">TX</text>
<text x="198.1" y="208.3" transform="rotate(-90 198.1 208.3)">D3</text>
<text x="160.5" y="211.1">D2</text>
<text x="283.5" y="212.4">D6</text>
<text x="138.2" y="225.1">BLEAnt</text>
<text x="198" y="223.4">D7</text>
<text x="281.1" y="226">MISO</text>
<text x="281.3" y="223.3">SCK</text>
<text x="117.3" y="229.8" transform="rotate(-90 117.3 229.8)">BLE02</text>
<text x="197.4" y="228.7">MOSI</text>
<text x="281.5" y="228.6">D9</text>
<text x="35" y="276.3">+3VS</text>
<text x="39" y="281.6">+3VS</text>
<text x="204" y="278.6">D13</text>
<text x="234.5" y="278.9">+3VS</text>
<text x="266.2" y="279">+3VS</text>
<text x="295.4" y="278">+3VS</text>
<text x="15.1" y="292.5">MOSI</text>
<text x="18.6" y="289.9">D4</text>
<text x="103.8" y="289.5" transform="rotate(-90 103.8 289.5)">A0</text>
<text x="106.4" y="289.5" transform="rotate(-90 106.4 289.5)">A1</text>
<text x="109.1" y="289.5" transform="rotate(-90 109.1 289.5)">A2</text>
<text x="113" y="289.5" transform="rotate(-90 113 289.5)">A3</text>
<text x="118.3" y="289.5" transform="rotate(-90 118.3 289.5)">A5</text>
<text x="122.6" y="289.8" transform="rotate(-90 122.6 289.8)">+5V</text>
<text x="125.7" y="289.5" transform="rotate(-90 125.7 289.5)">+3VS</text>
<text x="139.8" y="289.3" transform="rotate(-90 139.8 289.3)">MISO</text>
<text x="142.5" y="289" transform="rotate(-90 142.5 289)">SCK</text>
<text x="145.1" y="289.3" transform="rotate(-90 145.1 289.3)">MOSI</text>
<text x="149.5" y="289.5" transform="rotate(-90 149.5 289.5)">+3VS</text>
<text x="151.4" y="289.5" transform="rotate(-90 151.4 289.5)">D10</text>
<text x="154" y="289.5" transform="rotate(-90 154 289.5)">D11</text>
<text x="158" y="289.5" transform="rotate(-90 158 289.5)">D12</text>
<text x="160.7" y="289.5" transform="rotate(-90 160.7 289.5)">SCL</text>
<text x="163.3" y="289.5" transform="rotate(-90 163.3 289.5)">SDA</text>
<text x="18" y="297.8">SCK</text>
<text x="23.2" y="294.8">+3VS</text>
<text x="17.7" y="303.1">MISO</text>
<text x="234.5" y="304">WiFi1</text>
<text x="266.2" y="304">WiFi2</text>
<text x="295.6" y="304.2">BLE02</text>
<text x="43" y="310.7">+3VS</text>
<text x="37.7" y="314.6">+3VS</text>
</g>
<g font-size="2.8" fill="#800">
<text x="196.1" y="321.1">TITLE:</text>
<text x="292.5" y="324.6">REV:</text>
<text x="223.7" y="331.7">Company:</text>
<text x="292.3" y="332.2">Sheet:</text>
<text x="223.7" y="337.5">Date:</text>
<text x="260.5" y="337.6">Drawn By:</text>
</g>
<g font-size="2.5" fill="#800">
<text x="31.2" y="5.1">1</text>
<text x="83.1" y="5.1">2</text>
<text x="134.9" y="5.1">3</text>
<text x="186.8" y="5.1">4</text>
<text x="238.7" y="5.1">5</text>
<text x="3" y="31.4">A</text>
<text x="312.6" y="31.4">A</text>
<text x="3" y="83.2">B</text>
<text x="312.6" y="83.2">B</text>
<text x="3" y="135.1">C</text>
<text x="312.6" y="135.1">C</text>
<text x="3" y="187">D</text>
<text x="312.6" y="187">D</text>
<text x="3" y="238.8">E</text>
<text x="312.6" y="238.8">E</text>
<text x="3" y="290.7">F</text>
<text x="312.6" y="290.7">F</text>
<text x="31.2" y="341.1">1</text>
<text x="83.1" y="341.1">2</text>
<text x="134.9" y="341.1">3</text>
<text x="186.8" y="341.1">4</text>
<text x="238.7" y="341.1">5</text>
</g>
<g font-size="2.5" fill="#000080">
<text x="165.1" y="56.6">U4</text>
<text x="28" y="65.8">ATSAMD21G18A-AU</text>
<text x="28.2" y="61.9">U12</text>
<text x="219.7" y="64.5">TPS7A0233DBV</text>
<text x="226" y="61.7">U1</text>
<text x="283.1" y="61.9">J2</text>
<text x="71.4" y="70.9">1uF</text>
<text x="71.4" y="68.5">C28</text>
<text x="18.9" y="76.4">C14</text>
<text x="37.4" y="76.4">C15</text>
<text x="176.5" y="77.7">1uF</text>
<text x="178.3" y="75.1">C1</text>
<text x="242.1" y="76.2">1uF</text>
<text x="242.1" y="73.8">C4</text>
<text x="17.1" y="79.1">11pF</text>
<text x="28.9" y="82.2">-</text>
<text x="28.9" y="79.8">X1</text>
<text x="37" y="79.1">11pF</text>
<text x="155.6" y="81.8" transform="rotate(-90 155.6 81.8)">R16</text>
<text x="106.6" y="89.6">1.5nF</text>
<text x="108.9" y="88.3">C13</text>
<text x="26.8" y="93.8">1uF</text>
<text x="22.9" y="96.3">C29</text>
<text x="13.6" y="104.2">C12</text>
<text x="14" y="106.8">1.5nF</text>
<text x="164" y="107.1">EG1218</text>
<text x="164" y="104.7">SW1</text>
<text x="265.1" y="106.9">Button 4pin 6X6</text>
<text x="278.9" y="104.2">S1</text>
<text x="228.1" y="120.1">JP1</text>
<text x="219.3" y="141.3">H1</text>
<text x="165.1" y="153.2">R2</text>
<text x="178.3" y="153.2">R1</text>
<text x="152.4" y="184.9">C11</text>
<text x="240.5" y="184.7">U5</text>
<text x="33.2" y="191.5">CN2</text>
<text x="104.5" y="188.9">C3</text>
<text x="109.5" y="190.2">L1</text>
<text x="116.4" y="191.5">C9</text>
<text x="123.7" y="191.5">RN4871U-V_RM118</text>
<text x="133" y="188.8">IC1</text>
<text x="240.5" y="187.2">ATWINC1500-MR210UB1961</text>
<text x="109.5" y="192.6">600Ω</text>
<text x="201.5" y="196.8">R21</text>
<text x="102.7" y="207.5" transform="rotate(-90 102.7 207.5)">R17</text>
<text x="104.5" y="215.3">C25</text>
<text x="200.1" y="215.3">R23</text>
<text x="104.5" y="217.7">1uF</text>
<text x="198.7" y="218">1.1MΩ</text>
<text x="295.4" y="218">C36</text>
<text x="302" y="218">C35</text>
<text x="151.1" y="244.2">U.FL-R-SMT-1(40)</text>
<text x="151.1" y="241.9">RF2</text>
<text x="47" y="279.9">CARD1</text>
<text x="30" y="285.5" transform="rotate(-90 30 285.5)">R15</text>
<text x="33.9" y="287.5" transform="rotate(-90 33.9 287.5)">R4</text>
<text x="47" y="282.3">503398-1892</text>
<text x="201.1" y="285.5">LED1</text>
<text x="231.5" y="285.5">LED6</text>
<text x="262.8" y="285.4">LED7</text>
<text x="292.4" y="284.1">LED5</text>
<text x="199.3" y="298.8" transform="rotate(-90 199.3 298.8)">R19</text>
<text x="229.7" y="298.8" transform="rotate(-90 229.7 298.8)">R27</text>
<text x="261.5" y="298.8" transform="rotate(-90 261.5 298.8)">R26</text>
<text x="291.3" y="296.1">R13</text>
<text x="37.9" y="304" transform="rotate(-90 37.9 304)">R14</text>
<text x="38.6" y="305">10k</text>
<text x="42.6" y="305">Ω</text>
<text x="108.5" y="301.3">J3</text>
<text x="117.8" y="301.3">J4</text>
<text x="127" y="301.3">J8</text>
<text x="144.2" y="301.3">J5</text>
<text x="153.5" y="301.3">J6</text>
<text x="162.7" y="301.3">J7</text>
<text x="32.6" y="308.7" transform="rotate(-90 32.6 308.7)">R8</text>
</g>
<g font-size="2.5" fill="#00f">
<text x="157.2" y="63.4">1</text>
<text x="160.6" y="64.5">IN</text>
<text x="157.2" y="68.7">2</text>
<text x="160.6" y="69.7">GND</text>
<text x="167.5" y="67.1">OUT</text>
<text x="174.6" y="71.3">4</text>
<text x="174.6" y="66">5</text>
<text x="219.2" y="67.4">1</text>
<text x="221.9" y="68.7">IN</text>
<text x="227.9" y="70">OUT</text>
<text x="234.3" y="71.3">4</text>
<text x="234.3" y="68.7">5</text>
<text x="157.2" y="74">3</text>
<text x="160.6" y="75">EN</text>
<text x="168.2" y="72.4">BYP</text>
<text x="219.2" y="72.7">3</text>
<text x="221.9" y="74">EN</text>
<text x="229.6" y="72.7">NC</text>
<text x="55.3" y="78.2" transform="rotate(-90 55.3 78.2)">48</text>
<text x="57.9" y="78.2" transform="rotate(-90 57.9 78.2)">47</text>
<text x="60.6" y="78.2" transform="rotate(-90 60.6 78.2)">46</text>
<text x="63.2" y="78.2" transform="rotate(-90 63.2 78.2)">45</text>
<text x="65.9" y="78.2" transform="rotate(-90 65.9 78.2)">44</text>
<text x="68.5" y="78.2" transform="rotate(-90 68.5 78.2)">43</text>
<text x="71.2" y="78.2" transform="rotate(-90 71.2 78.2)">42</text>
<text x="73.8" y="78.2" transform="rotate(-90 73.8 78.2)">41</text>
<text x="76.5" y="78.2" transform="rotate(-90 76.5 78.2)">40</text>
<text x="79.1" y="78.2" transform="rotate(-90 79.1 78.2)">39</text>
<text x="81.8" y="78.2" transform="rotate(-90 81.8 78.2)">38</text>
<text x="84.4" y="78.2" transform="rotate(-90 84.4 78.2)">37</text>
<text x="42.1" y="88.5">1</text>
<text x="45.5" y="89.6">PA00</text>
<text x="56.4" y="86.4" transform="rotate(-90 56.4 86.4)">PB03</text>
<text x="59" y="86.4" transform="rotate(-90 59 86.4)">PB02</text>
<text x="61.6" y="86.2" transform="rotate(-90 61.6 86.2)">PA31</text>
<text x="64.3" y="86.2" transform="rotate(-90 64.3 86.2)">PA30</text>
<text x="66.9" y="88.1" transform="rotate(-90 66.9 88.1)">VDDIN</text>
<text x="72.2" y="85.7" transform="rotate(-90 72.2 85.7)">GND</text>
<text x="74.9" y="86.2" transform="rotate(-90 74.9 86.2)">PA28</text>
<text x="80.2" y="86.2" transform="rotate(-90 80.2 86.2)">PA27</text>
<text x="82.8" y="86.4" transform="rotate(-90 82.8 86.4)">PB23</text>
<text x="85.5" y="86.4" transform="rotate(-90 85.5 86.4)">PB22</text>
<text x="86.6" y="89.6">VDDIO</text>
<text x="96.6" y="88.5">36</text>
<text x="42.1" y="91.2">2</text>
<text x="42.1" y="93.8">3</text>
<text x="45.5" y="92.2">PA01</text>
<text x="45.5" y="94.9">PA02</text>
<text x="69.6" y="92.5" transform="rotate(-90 69.6 92.5)">VDDCORE</text>
<text x="77.5" y="90" transform="rotate(-90 77.5 90)">RESET#</text>
<text x="88.6" y="94.9">PA25</text>
<text x="89.1" y="92.2">GND</text>
<text x="96.6" y="93.8">34</text>
<text x="96.6" y="91.2">35</text>
<text x="42.1" y="96.5">4</text>
<text x="42.1" y="99.1">5</text>
<text x="42.1" y="101.8">6</text>
<text x="45.5" y="97.5">PA03</text>
<text x="45.5" y="100.2">GNDANA</text>
<text x="88.6" y="100.2">PA23</text>
<text x="88.6" y="97.5">PA24</text>
<text x="96.6" y="101.8">31</text>
<text x="96.6" y="99.1">32</text>
<text x="96.6" y="96.5">33</text>
<text x="42.1" y="104.4">7</text>
<text x="42.1" y="107.1">8</text>
<text x="45.5" y="102.8">VDDANA</text>
<text x="45.5" y="105.5">PB08</text>
<text x="88.6" y="105.5">PA21</text>
<text x="88.6" y="102.8">PA22</text>
<text x="96.6" y="107.1">29</text>
<text x="96.6" y="104.4">30</text>
<text x="40.5" y="112.3">10</text>
<text x="42.1" y="109.7">9</text>
<text x="45.5" y="108.1">PB09</text>
<text x="45.5" y="110.8">PA04</text>
<text x="45.5" y="113.4">PA05</text>
<text x="88.6" y="113.4">PA18</text>
<text x="88.6" y="110.8">PA19</text>
<text x="88.6" y="108.1">PA20</text>
<text x="96.6" y="112.3">27</text>
<text x="96.6" y="109.7">28</text>
<text x="159.8" y="111">2</text>
<text x="172" y="113.7">3</text>
<text x="172" y="108.4">1</text>
<text x="40.5" y="115">11</text>
<text x="40.5" y="117.6">12</text>
<text x="45.5" y="116">PA06</text>
<text x="45.5" y="118.7">PA07</text>
<text x="88.6" y="118.7">PA16</text>
<text x="88.6" y="116">PA17</text>
<text x="96.6" y="117.6">25</text>
<text x="96.6" y="115">26</text>
<text x="55.3" y="131.6" transform="rotate(-90 55.3 131.6)">13</text>
<text x="56.4" y="126.6" transform="rotate(-90 56.4 126.6)">PA08</text>
<text x="57.9" y="131.6" transform="rotate(-90 57.9 131.6)">14</text>
<text x="59" y="126.6" transform="rotate(-90 59 126.6)">PA09</text>
<text x="60.6" y="131.6" transform="rotate(-90 60.6 131.6)">15</text>
<text x="61.6" y="126.6" transform="rotate(-90 61.6 126.6)">PA10</text>
<text x="63.2" y="131.6" transform="rotate(-90 63.2 131.6)">16</text>
<text x="64.3" y="126.6" transform="rotate(-90 64.3 126.6)">PA11</text>
<text x="65.9" y="131.6" transform="rotate(-90 65.9 131.6)">17</text>
<text x="66.9" y="126.6" transform="rotate(-90 66.9 126.6)">VDDIO</text>
<text x="68.5" y="131.6" transform="rotate(-90 68.5 131.6)">18</text>
<text x="69.6" y="126.6" transform="rotate(-90 69.6 126.6)">GND</text>
<text x="71.2" y="131.6" transform="rotate(-90 71.2 131.6)">19</text>
<text x="72.2" y="126.6" transform="rotate(-90 72.2 126.6)">PB10</text>
<text x="73.8" y="131.6" transform="rotate(-90 73.8 131.6)">20</text>
<text x="74.9" y="126.6" transform="rotate(-90 74.9 126.6)">PB11</text>
<text x="76.5" y="131.6" transform="rotate(-90 76.5 131.6)">21</text>
<text x="77.5" y="126.6" transform="rotate(-90 77.5 126.6)">PA12</text>
<text x="79.1" y="131.6" transform="rotate(-90 79.1 131.6)">22</text>
<text x="80.2" y="126.6" transform="rotate(-90 80.2 126.6)">PA13</text>
<text x="81.8" y="131.6" transform="rotate(-90 81.8 131.6)">23</text>
<text x="82.8" y="126.6" transform="rotate(-90 82.8 126.6)">PA14</text>
<text x="84.4" y="131.6" transform="rotate(-90 84.4 131.6)">24</text>
<text x="85.5" y="126.6" transform="rotate(-90 85.5 126.6)">PA15</text>
<text x="211.3" y="190.4">1</text>
<text x="214" y="191.7">GPIO_6</text>
<text x="47.6" y="197">1</text>
<text x="211.3" y="193">2</text>
<text x="211.3" y="195.7">3</text>
<text x="214" y="194.4">I2C_SCL</text>
<text x="214" y="197">I2C_SDA</text>
<text x="38.2" y="198.1">VBUS</text>
<text x="41.5" y="203.4">D+</text>
<text x="42.2" y="200.7">D-</text>
<text x="47.6" y="199.7">2</text>
<text x="47.6" y="202.3">3</text>
<text x="211.3" y="198.3">4</text>
<text x="211.3" y="201">5</text>
<text x="211.3" y="203.6">6</text>
<text x="214" y="199.7">RESET_N</text>
<text x="214" y="202.3">NC</text>
<text x="261.3" y="202.3">GPIO_4</text>
<text x="261.3" y="199.7">GPIO_5</text>
<text x="271.3" y="203.6">25</text>
<text x="271.3" y="201">26</text>
<text x="271.3" y="198.3">27</text>
<text x="39.3" y="208.7">GND</text>
<text x="42.1" y="206">ID</text>
<text x="47.6" y="207.6">5</text>
<text x="47.6" y="204.9">4</text>
<text x="211.3" y="206.3">7</text>
<text x="211.3" y="208.9">8</text>
<text x="214" y="204.9">NC</text>
<text x="214" y="207.6">NC</text>
<text x="259.7" y="207.6">1P3V_TP</text>
<text x="261.3" y="204.9">GPIO_3</text>
<text x="271.3" y="206.3">24</text>
<text x="209.7" y="214.2">10</text>
<text x="214" y="210.2">NC</text>
<text x="214" y="215.5">SPI_CFG</text>
<text x="259.8" y="212.9">CHIP_EN</text>
<text x="261.3" y="215.5">GPIO_1</text>
<text x="271.3" y="214.2">21</text>
<text x="271.3" y="211.6">22</text>
<text x="43.1" y="218.4" transform="rotate(-90 43.1 218.4)">SH</text>
<text x="209.7" y="216.9">11</text>
<text x="214" y="218.2">WAKE</text>
<text x="257.1" y="220.8">UART_RXD</text>
<text x="262.4" y="218.2">VBATT</text>
<text x="271.3" y="219.5">19</text>
<text x="271.3" y="216.9">20</text>
<text x="153.2" y="227.7" transform="rotate(-90 153.2 227.7)">2</text>
<text x="209.7" y="222.1">13</text>
<text x="209.7" y="224.8">14</text>
<text x="209.7" y="227.4">15</text>
<text x="214" y="223.5">IRQN</text>
<text x="214" y="226.1">UART_TXD</text>
<text x="258.8" y="226.1">SPI_MISO</text>
<text x="260.3" y="223.5">SPI_SCK</text>
<text x="271.3" y="227.4">16</text>
<text x="271.3" y="224.8">17</text>
<text x="271.3" y="222.1">18</text>
<text x="154.3" y="233.8" transform="rotate(-90 154.3 233.8)">SIG</text>
<text x="214" y="228.8">SPI_MOSI</text>
<text x="260.2" y="228.8">SPI_SSN</text>
<text x="142.6" y="236.7">1</text>
<text x="146" y="237.8">GND</text>
<text x="155.2" y="237.8">GND</text>
<text x="162.7" y="236.7">3</text>
<text x="40.6" y="285.6">1</text>
<text x="43.3" y="287">DAT2</text>
<text x="40.6" y="288.3">2</text>
<text x="40.6" y="290.9">3</text>
<text x="43.3" y="289.6">CD/DAT3</text>
<text x="43.3" y="292.3">CMD</text>
<text x="55.7" y="293.6">9</text>
<text x="58.3" y="292.3">9</text>
<text x="40.6" y="296.2">5</text>
<text x="43.3" y="297.6">CLK</text>
<text x="53.8" y="298.9">EH</text>
<text x="54.1" y="296.2">10</text>
<text x="58.3" y="294.9">10</text>
<text x="58.3" y="297.6">11</text>
<text x="40.6" y="301.5">7</text>
<text x="40.6" y="304.2">8</text>
<text x="43.3" y="302.8">DAT0</text>
<text x="43.3" y="305.5">DAT1</text>
<text x="102.9" y="300.5" transform="rotate(-90 102.9 300.5)">1</text>
<text x="105.6" y="300.5" transform="rotate(-90 105.6 300.5)">2</text>
<text x="108.2" y="300.5" transform="rotate(-90 108.2 300.5)">3</text>
<text x="112.2" y="300.5" transform="rotate(-90 112.2 300.5)">1</text>
<text x="114.8" y="300.5" transform="rotate(-90 114.8 300.5)">2</text>
<text x="117.5" y="300.5" transform="rotate(-90 117.5 300.5)">3</text>
<text x="121.4" y="300.5" transform="rotate(-90 121.4 300.5)">1</text>
<text x="124.1" y="300.5" transform="rotate(-90 124.1 300.5)">2</text>
<text x="126.7" y="300.5" transform="rotate(-90 126.7 300.5)">3</text>
<text x="138.6" y="300.5" transform="rotate(-90 138.6 300.5)">1</text>
<text x="141.3" y="300.5" transform="rotate(-90 141.3 300.5)">2</text>
<text x="143.9" y="300.5" transform="rotate(-90 143.9 300.5)">3</text>
<text x="147.9" y="300.5" transform="rotate(-90 147.9 300.5)">1</text>
<text x="150.5" y="300.5" transform="rotate(-90 150.5 300.5)">2</text>
<text x="153.2" y="300.5" transform="rotate(-90 153.2 300.5)">3</text>
<text x="157.2" y="300.5" transform="rotate(-90 157.2 300.5)">1</text>
<text x="159.8" y="300.5" transform="rotate(-90 159.8 300.5)">2</text>
<text x="162.5" y="300.5" transform="rotate(-90 162.5 300.5)">3</text>
</g>
<g font-size="2.5">
<text x="219.2" y="70">2</text>
<text x="221.9" y="71.3">GND</text>
<text x="220.7" y="147.8">1</text>
<text x="220.7" y="145.2">2</text>
<text x="261.8" y="197">GND_3</text>
<text x="264.6" y="194.4">GND</text>
<text x="271.3" y="195.7">28</text>
<text x="271.3" y="193">29</text>
<text x="211.3" y="211.6">9</text>
<text x="214" y="212.9">GND_1</text>
<text x="209.7" y="219.5">12</text>
<text x="214" y="220.8">GND_2</text>
<text x="40.6" y="298.9">6</text>
<text x="43.3" y="300.2">VSS</text>
</g>
<g font-size="2.5" fill="#8d2323">
<text x="228.6" y="111" transform="rotate(-90 228.6 111)">1</text>
<text x="231.3" y="111" transform="rotate(-90 231.3 111)">2</text>
</g>
<g font-size="2.5" fill="#f00">
<text x="271.3" y="208.9">23</text>
<text x="262.1" y="210.2">VDDIO</text>
<text x="40.6" y="293.6">4</text>
<text x="43.3" y="294.9">VDD</text>
</g>
<g font-size="1.6" fill="#a54b4b">
<text x="118.7" y="194.1">1</text>
<text x="118.7" y="196.8">2</text>
<text x="125.5" y="195.4">BT_RF</text>
<text x="139.7" y="195.4">BK_IN</text>
<text x="150" y="196.8">11</text>
<text x="150" y="194.1">10</text>
<text x="118.7" y="199.4">3</text>
<text x="118.7" y="202">4</text>
<text x="125.5" y="198.1">P1_2</text>
<text x="125.5" y="200.7">P1_3</text>
<text x="125.5" y="203.3">UART_TX</text>
<text x="138.8" y="200.7">GND_1</text>
<text x="140.1" y="198.1">VBAT</text>
<text x="140.5" y="203.3">P1_6</text>
<text x="150" y="199.4">12</text>
<text x="150" y="202">13</text>
<text x="118.7" y="204.7">5</text>
<text x="118.7" y="207.3">6</text>
<text x="118.7" y="210">7</text>
<text x="125.5" y="206">UART_RX</text>
<text x="125.5" y="208.6">P3_6</text>
<text x="140.5" y="206">P1_7</text>
<text x="140.5" y="208.6">P2_7</text>
<text x="150" y="204.7">14</text>
<text x="150" y="207.3">15</text>
<text x="150" y="210">16</text>
<text x="118.7" y="212.6">8</text>
<text x="118.7" y="215.3">9</text>
<text x="125.5" y="211.3">RST_N</text>
<text x="125.5" y="213.9">P0_0</text>
<text x="140.5" y="211.3">P2_0</text>
<text x="141.9" y="213.9">NC</text>
<text x="150" y="212.6">17</text>
<text x="150" y="215.3">18</text>
<text x="125.5" y="216.6">P0_2</text>
<text x="138.8" y="216.6">GND_2</text>
</g>
<text font-size="1.3" x="285.8" y="71.6" transform="rotate(-90 285.8 71.6)">1</text>
</svg>
